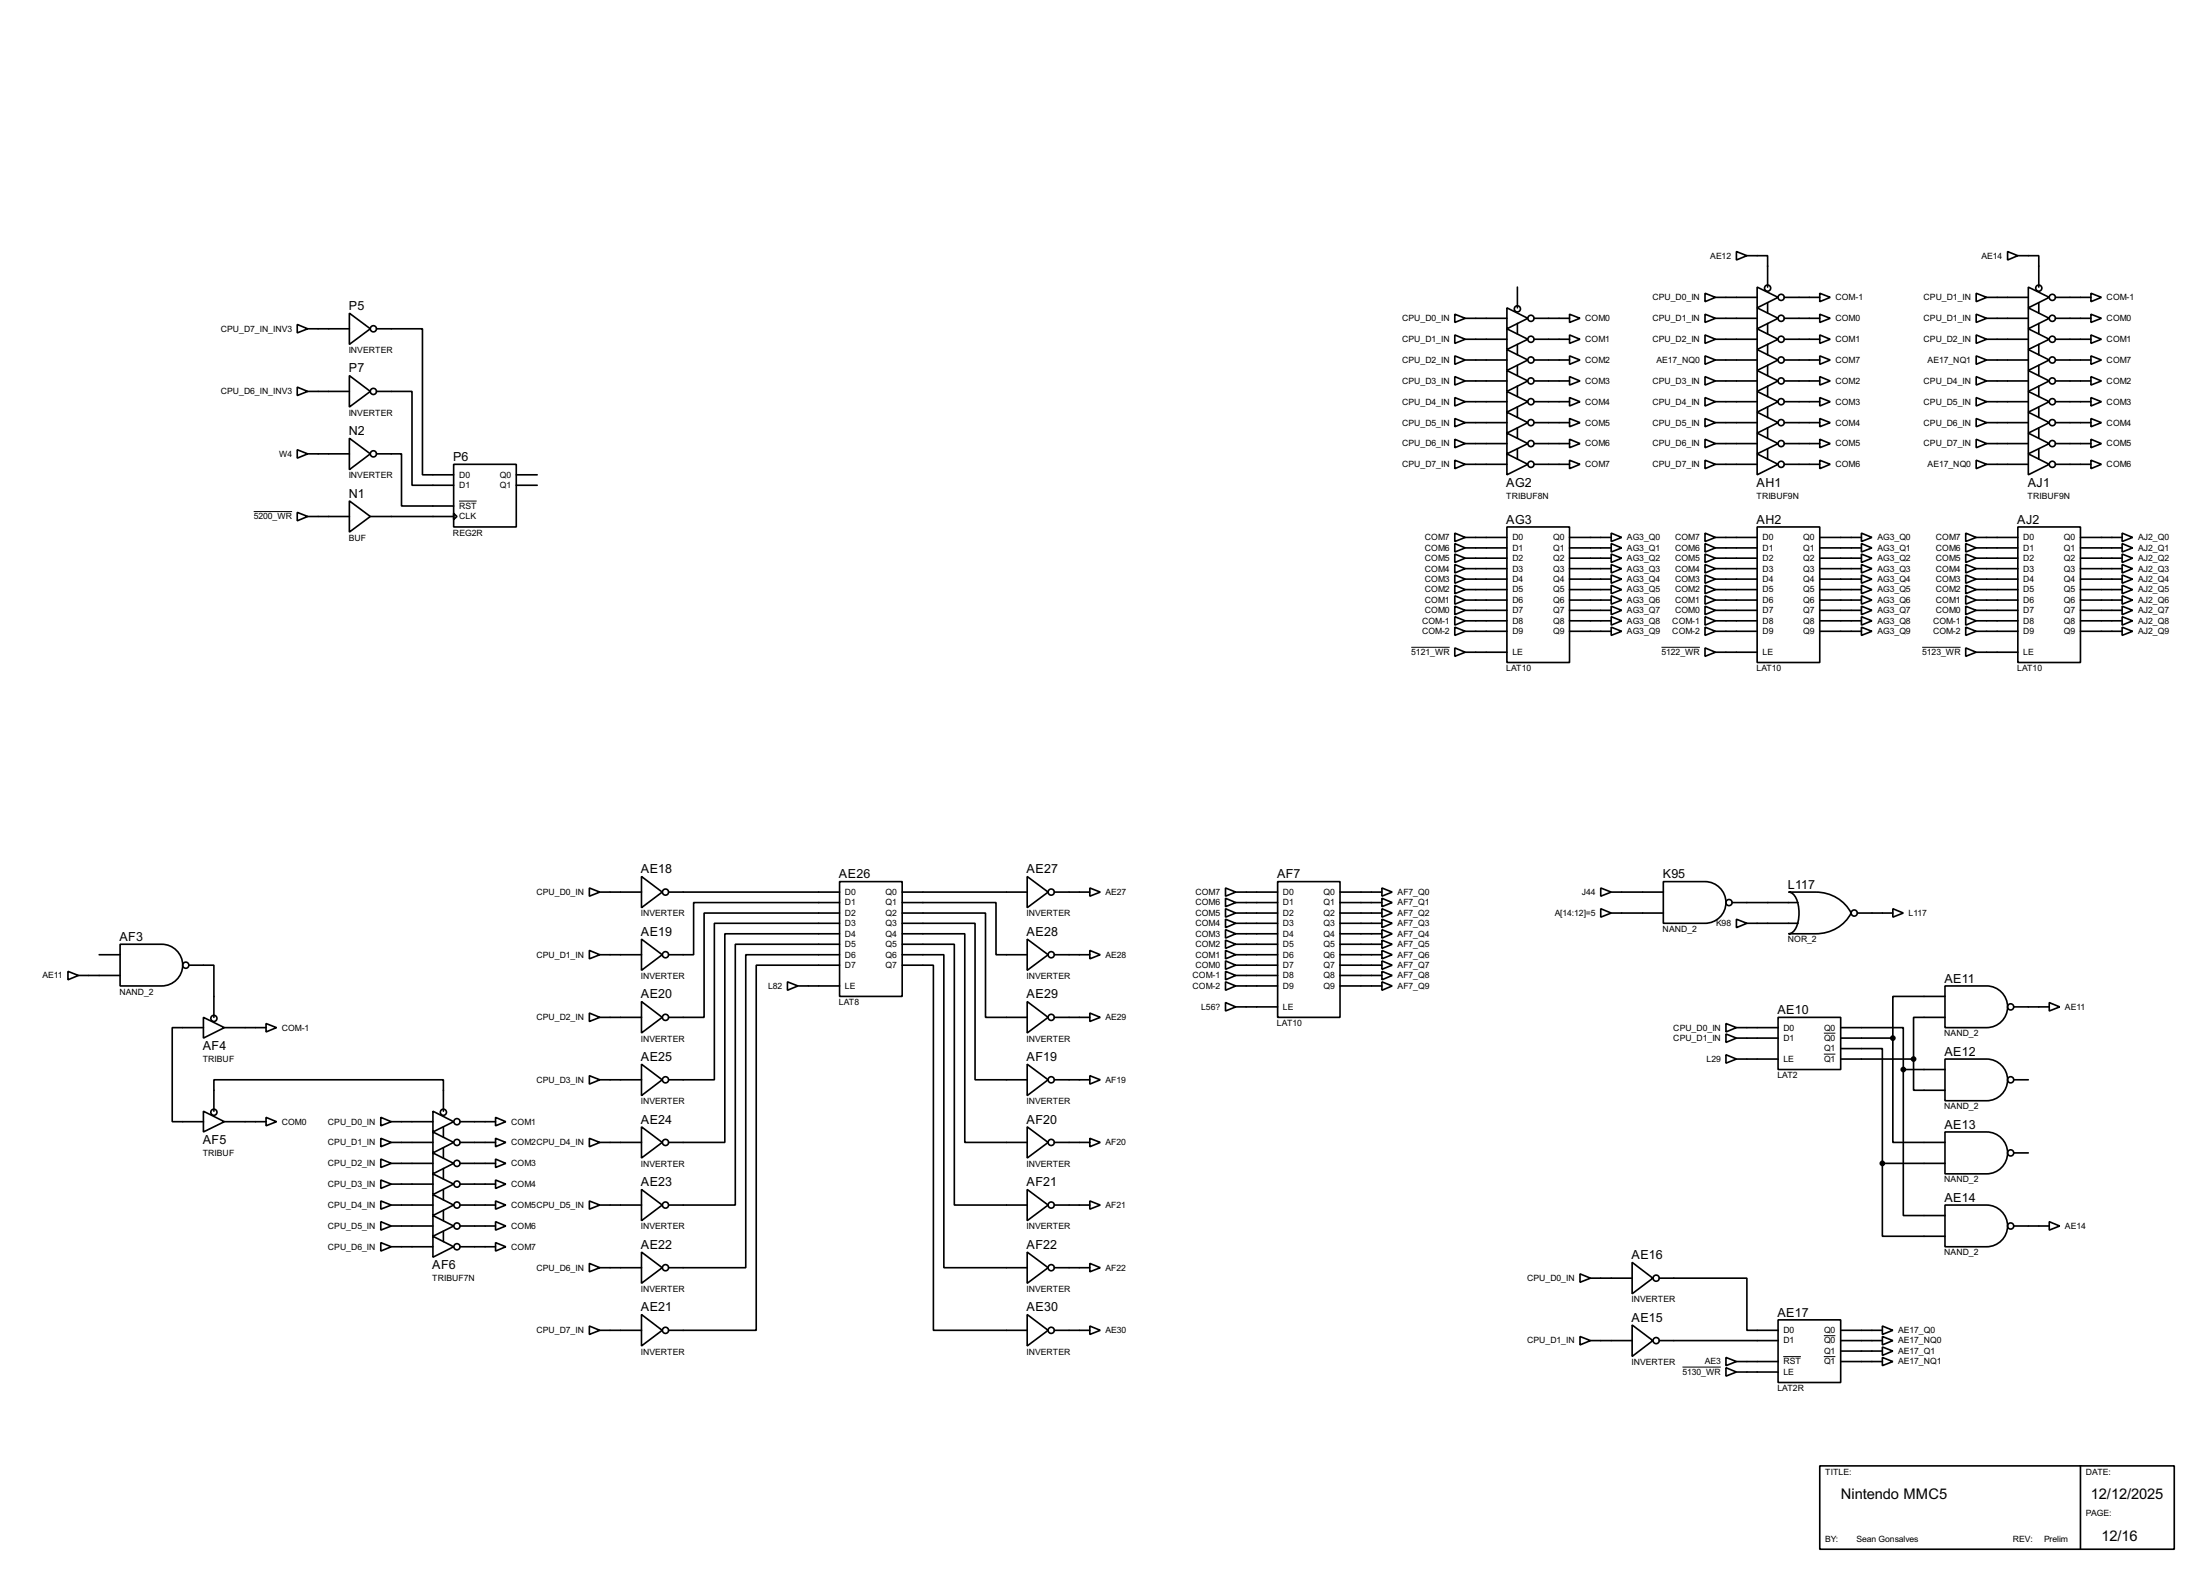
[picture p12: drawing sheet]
<svg xmlns="http://www.w3.org/2000/svg" width="536mm" height="383mm" viewBox="0 0 536 383" stroke-linecap="round" stroke-linejoin="round" font-family="sans-serif">
<g fill="none" stroke="#000" stroke-width=".4">
<path d="M72.4 79l2.6 1.1-2.6 1zM85.1 76.3l5.1 3.8-5.1 3.8zM354.4 76.5l2.5 1-2.5 1zM356.9 77.5h10.2M367.1 75l5.1 2.5-5.1 2.6zM369.6 69.9v5.1M369.6 78.8v2.5M373.7 77.5h8.6M382.3 76.5l2.6 1-2.6 1zM415.3 71.4l2.6 1-2.6 1.1zM415.3 76.5l2.6 1-2.6 1zM417.9 77.5h10.1"/>
<path d="M417.9 72.4h10.1M423 61.3l2.5 1-2.5 1zM425.5 62.3h5.1v7.6M428 69.9l5.1 2.5-5.1 2.6zM428 75l5.1 2.5-5.1 2.6zM430.6 73.7v2.6M430.6 78.8v2.5M434.6 77.5h8.7M434.6 72.4h8.7M443.3 71.4l2.5 1-2.5 1.1zM443.3 76.5l2.5 1-2.5 1zM481.4 71.4l2.5 1-2.5 1.1z"/>
<path d="M481.4 76.5l2.5 1-2.5 1zM483.9 77.5h10.2M483.9 72.4h10.2M489 61.3l2.5 1-2.5 1zM491.5 62.3h5.1v7.6M494.1 69.9l5.1 2.5-5.1 2.6zM494.1 75l5.1 2.5-5.1 2.6zM496.6 73.7v2.6M496.6 78.8v2.5M500.7 77.5h8.6M500.7 72.4h8.6M509.3 71.4l2.6 1-2.6 1.1z"/>
<path d="M509.3 76.5l2.6 1-2.6 1zM72.4 94.3l2.6 1-2.6 1zM75 80.1h10.1M75 95.3h10.1M85.1 91.5l5.1 3.8-5.1 3.8zM91.7 80.1h11.2v35.5h7.6M91.7 95.3h8.7v22.9h10.1M354.4 81.6l2.5 1-2.5 1zM354.4 86.7l2.5 1-2.5 1zM354.4 91.7l2.5 1.1-2.5 1zM354.4 96.8l2.5 1-2.5 1.1zM356.9 82.6h10.2"/>
<path d="M356.9 87.7h10.2M356.9 92.8h10.2M356.9 97.8h10.2M367.1 80.1l5.1 2.5-5.1 2.5zM367.1 85.1l5.1 2.6-5.1 2.5zM367.1 90.2l5.1 2.6-5.1 2.5zM367.1 95.3l5.1 2.5-5.1 2.6zM369.6 83.9v2.5M369.6 89v2.5M369.6 94v2.6M369.6 99.1v2.6M373.7 82.6h8.6"/>
<path d="M373.7 87.7h8.6M373.7 92.8h8.6M373.7 97.8h8.6M382.3 81.6l2.6 1-2.6 1zM382.3 86.7l2.6 1-2.6 1zM382.3 91.7l2.6 1.1-2.6 1zM382.3 96.8l2.6 1-2.6 1.1zM415.3 81.6l2.6 1-2.6 1zM415.3 91.7l2.6 1.1-2.6 1zM415.3 96.8l2.6 1-2.6 1.1zM415.3 86.7l2.6 1-2.6 1zM417.9 82.6h10.1"/>
<path d="M417.9 87.7h10.1M417.9 92.8h10.1M417.9 97.8h10.1M428 80.1l5.1 2.5-5.1 2.5zM428 85.1l5.1 2.6-5.1 2.5zM428 90.2l5.1 2.6-5.1 2.5zM428 95.3l5.1 2.5-5.1 2.6zM430.6 83.9v2.5M430.6 89v2.5M430.6 94v2.6M430.6 99.1v2.6M434.6 82.6h8.7"/>
<path d="M434.6 87.7h8.7M434.6 92.8h8.7M434.6 97.8h8.7M443.3 81.6l2.5 1-2.5 1zM443.3 86.7l2.5 1-2.5 1zM443.3 91.7l2.5 1.1-2.5 1zM443.3 96.8l2.5 1-2.5 1.1zM481.4 81.6l2.5 1-2.5 1zM481.4 86.7l2.5 1-2.5 1zM481.4 91.7l2.5 1.1-2.5 1zM481.4 96.8l2.5 1-2.5 1.1zM483.9 82.6h10.2"/>
<path d="M483.9 87.7h10.2M483.9 92.8h10.2M483.9 97.8h10.2M494.1 80.1l5.1 2.5-5.1 2.5zM494.1 85.1l5.1 2.6-5.1 2.5zM494.1 90.2l5.1 2.6-5.1 2.5zM494.1 95.3l5.1 2.5-5.1 2.6zM496.6 83.9v2.5M496.6 89v2.5M496.6 94v2.6M496.6 99.1v2.6M500.7 82.6h8.6"/>
<path d="M500.7 87.7h8.6M500.7 92.8h8.6M500.7 97.8h8.6M509.3 81.6l2.6 1-2.6 1zM509.3 86.7l2.6 1-2.6 1zM509.3 91.7l2.6 1.1-2.6 1zM509.3 96.8l2.6 1-2.6 1.1zM72.4 109.5l2.6 1-2.6 1.1zM75 110.5h10.1M85.1 106.7l5.1 3.8-5.1 3.9zM91.7 110.5h6.1v12.7h12.7M110.5 113.1h15.3v15.2h-15.3z"/>
<path d="M125.8 115.6h5.1M125.8 118.2h5.1M354.4 101.9l2.5 1-2.5 1zM354.4 107l2.5 1-2.5 1zM354.4 112.1l2.5 1-2.5 1zM356.9 102.9h10.2M356.9 108h10.2M356.9 113.1h10.2M367.1 100.4l5.1 2.5-5.1 2.6zM367.1 105.5l5.1 2.5-5.1 2.5zM367.1 110.5l5.1 2.6-5.1 2.5zM369.6 104.2v2.5"/>
<path d="M369.6 109.3v2.5M373.7 102.9h8.6M373.7 108h8.6M373.7 113.1h8.6M382.3 101.9l2.6 1-2.6 1zM382.3 107l2.6 1-2.6 1zM382.3 112.1l2.6 1-2.6 1zM415.3 101.9l2.6 1-2.6 1zM415.3 107l2.6 1-2.6 1zM415.3 112.1l2.6 1-2.6 1zM417.9 102.9h10.1M417.9 108h10.1"/>
<path d="M417.9 113.1h10.1M428 100.4l5.1 2.5-5.1 2.6zM428 105.5l5.1 2.5-5.1 2.5zM428 110.5l5.1 2.6-5.1 2.5zM430.6 104.2v2.5M430.6 109.3v2.5M434.6 102.9h8.7M434.6 108h8.7M434.6 113.1h8.7M443.3 101.9l2.5 1-2.5 1zM443.3 107l2.5 1-2.5 1zM443.3 112.1l2.5 1-2.5 1z"/>
<path d="M481.4 101.9l2.5 1-2.5 1zM481.4 107l2.5 1-2.5 1zM481.4 112.1l2.5 1-2.5 1zM483.9 102.9h10.2M483.9 108h10.2M483.9 113.1h10.2M494.1 100.4l5.1 2.5-5.1 2.6zM494.1 105.5l5.1 2.5-5.1 2.5zM494.1 110.5l5.1 2.6-5.1 2.5zM496.6 104.2v2.5M496.6 109.3v2.5M500.7 102.9h8.6"/>
<path d="M500.7 108h8.6M500.7 113.1h8.6M509.3 101.9l2.6 1-2.6 1zM509.3 107l2.6 1-2.6 1zM509.3 112.1l2.6 1-2.6 1zM72.4 124.8l2.6 1-2.6 1zM75 125.8h10.1M85.1 122l5.1 3.8-5.1 3.8zM90.2 125.8h20.3M110.5 125l.8 .8-.8 .7zM354.4 129.8l2.5 1.1-2.5 1zM354.4 132.4l2.5 1-2.5 1z"/>
<path d="M354.4 134.9l2.5 1-2.5 1.1zM354.4 137.5l2.5 1-2.5 1zM356.9 130.9h10.2M356.9 133.4h10.2M356.9 135.9h10.2M356.9 138.5h10.2M367.1 128.3h15.2v33h-15.2zM382.3 130.9h10.2M382.3 133.4h10.2M382.3 135.9h10.2M382.3 138.5h10.2M392.5 129.8l2.5 1.1-2.5 1z"/>
<path d="M392.5 132.4l2.5 1-2.5 1zM392.5 134.9l2.5 1-2.5 1.1zM392.5 137.5l2.5 1-2.5 1zM415.3 129.8l2.6 1.1-2.6 1zM415.3 132.4l2.6 1-2.6 1zM415.3 134.9l2.6 1-2.6 1.1zM415.3 137.5l2.6 1-2.6 1zM417.9 130.9h10.1M417.9 133.4h10.1M417.9 135.9h10.1M417.9 138.5h10.1M428 128.3h15.3v33h-15.3z"/>
<path d="M443.3 130.9h10.1M443.3 133.4h10.1M443.3 135.9h10.1M443.3 138.5h10.1M453.4 129.8l2.6 1.1-2.6 1zM453.4 132.4l2.6 1-2.6 1zM453.4 134.9l2.6 1-2.6 1.1zM453.4 137.5l2.6 1-2.6 1zM478.8 129.8l2.6 1.1-2.6 1zM478.8 132.4l2.6 1-2.6 1zM478.8 134.9l2.6 1-2.6 1.1zM478.8 137.5l2.6 1-2.6 1z"/>
<path d="M481.4 130.9h10.1M481.4 133.4h10.1M481.4 135.9h10.1M481.4 138.5h10.1M491.5 128.3h15.3v33h-15.3zM506.8 130.9h10.1M506.8 133.4h10.1M506.8 135.9h10.1M506.8 138.5h10.1M516.9 129.8l2.6 1.1-2.6 1zM516.9 132.4l2.6 1-2.6 1zM516.9 134.9l2.6 1-2.6 1.1z"/>
<path d="M516.9 137.5l2.6 1-2.6 1zM354.4 157.8l2.5 1-2.5 1zM354.4 140l2.5 1-2.5 1zM354.4 142.5l2.5 1.1-2.5 1zM354.4 145.1l2.5 1-2.5 1zM354.4 147.6l2.5 1-2.5 1.1zM354.4 150.2l2.5 1-2.5 1zM354.4 152.7l2.5 1-2.5 1zM356.9 141h10.2M356.9 143.6h10.2M356.9 146.1h10.2M356.9 148.6h10.2"/>
<path d="M356.9 158.8h10.2M356.9 151.2h10.2M356.9 153.7h10.2M382.3 141h10.2M382.3 143.6h10.2M382.3 146.1h10.2M382.3 148.6h10.2M382.3 151.2h10.2M382.3 153.7h10.2M392.5 140l2.5 1-2.5 1zM392.5 142.5l2.5 1.1-2.5 1zM392.5 145.1l2.5 1-2.5 1z"/>
<path d="M392.5 147.6l2.5 1-2.5 1.1zM392.5 150.2l2.5 1-2.5 1zM392.5 152.7l2.5 1-2.5 1zM415.3 157.8l2.6 1-2.6 1zM415.3 140l2.6 1-2.6 1zM415.3 142.5l2.6 1.1-2.6 1zM415.3 145.1l2.6 1-2.6 1zM415.3 147.6l2.6 1-2.6 1.1zM415.3 150.2l2.6 1-2.6 1zM415.3 152.7l2.6 1-2.6 1zM417.9 141h10.1M417.9 143.6h10.1"/>
<path d="M417.9 146.1h10.1M417.9 148.6h10.1M417.9 158.8h10.1M417.9 151.2h10.1M417.9 153.7h10.1M443.3 141h10.1M443.3 143.6h10.1M443.3 146.1h10.1M443.3 148.6h10.1M443.3 151.2h10.1M443.3 153.7h10.1M453.4 140l2.6 1-2.6 1z"/>
<path d="M453.4 142.5l2.6 1.1-2.6 1zM453.4 145.1l2.6 1-2.6 1zM453.4 147.6l2.6 1-2.6 1.1zM453.4 150.2l2.6 1-2.6 1zM453.4 152.7l2.6 1-2.6 1zM478.8 157.8l2.6 1-2.6 1zM478.8 140l2.6 1-2.6 1zM478.8 142.5l2.6 1.1-2.6 1zM478.8 145.1l2.6 1-2.6 1zM478.8 147.6l2.6 1-2.6 1.1zM478.8 150.2l2.6 1-2.6 1zM478.8 152.7l2.6 1-2.6 1z"/>
<path d="M481.4 141h10.1M481.4 143.6h10.1M481.4 146.1h10.1M481.4 148.6h10.1M481.4 158.8h10.1M481.4 151.2h10.1M481.4 153.7h10.1M506.8 141h10.1M506.8 143.6h10.1M506.8 146.1h10.1M506.8 148.6h10.1M506.8 151.2h10.1"/>
<path d="M506.8 153.7h10.1M516.9 140l2.6 1-2.6 1zM516.9 142.5l2.6 1.1-2.6 1zM516.9 145.1l2.6 1-2.6 1zM516.9 147.6l2.6 1-2.6 1.1zM516.9 150.2l2.6 1-2.6 1zM516.9 152.7l2.6 1-2.6 1zM143.6 216.2l2.5 1-2.5 1zM146.1 217.2h10.2M156.3 213.4l5 3.8-5 3.8zM162.9 217.2h41.6M204.5 214.7h15.3v27.9h-15.3z"/>
<path d="M204.5 219.8h-35.5v12.7h-6.1M219.8 219.8h22.8v12.7h7.6M219.8 217.2h30.4M250.2 213.4l5.1 3.8-5.1 3.8zM256.8 217.2h8.7M265.5 216.2l2.5 1-2.5 1zM298.5 216.2l2.5 1-2.5 1zM298.5 218.7l2.5 1.1-2.5 1zM301 219.8h10.2M301 217.2h10.2M311.2 214.7h15.2v33h-15.2zM326.4 219.8h10.2"/>
<path d="M326.4 217.2h10.2M336.6 216.2l2.5 1-2.5 1zM336.6 218.7l2.5 1.1-2.5 1zM389.9 216.2l2.6 1-2.6 1zM392.5 217.2h12.7M405.2 214.7h10.1a5.1 5.1 0 0 1 5.1 5 5.1 5.1 0 0 1-5.1 5.1h-10.1zM421.9 219.8h16.1M435.7 217.2h6.6a9.6 9.6 0 0 1 8.6 5.1 9.6 9.6 0 0 1-8.6 5.1h-6.6a3.2 3.2 0 0 0 2.3-3.2 7.7 7.7 0 0 0-1.3-6.6zM16.6 236.5l2.5 1-2.5 1.1zM19.1 237.5h10.2M24.2 232.5h5.1M29.3 229.9h10.1a5.1 5.1 0 0 1 5.1 5.1 5.1 5.1 0 0 1-5.1 5.1h-10.1z"/>
<path d="M46 235h6.1v12.7M143.6 231.4l2.5 1.1-2.5 1zM146.1 232.5h10.2M156.3 228.7l5 3.8-5 3.8zM191.8 239.1l2.6 1-2.6 1zM204.5 222.3h-33v25.4h-8.6M204.5 224.8h-30.5v38.1h-11.1M204.5 227.4h-27.9v50.8h-13.7M204.5 229.9h-25.4v63.5h-16.2M204.5 232.5h-22.8v76.2h-18.8M204.5 235h-20.3v88.9h-21.3M219.8 222.3h20.3v25.4h10.1"/>
<path d="M219.8 235h7.6v88.9h22.8M219.8 224.8h17.7v38.1h12.7M219.8 227.4h15.2v50.8h15.2M219.8 229.9h12.7v63.5h17.7M219.8 232.5h10.1v76.2h20.3M250.2 228.7l5.1 3.8-5.1 3.8zM256.8 232.5h8.7M265.5 231.4l2.5 1.1-2.5 1zM298.5 221.3l2.5 1-2.5 1zM298.5 223.8l2.5 1-2.5 1.1zM298.5 226.4l2.5 1-2.5 1zM298.5 228.9l2.5 1-2.5 1z"/>
<path d="M298.5 231.4l2.5 1.1-2.5 1zM298.5 234l2.5 1-2.5 1zM298.5 236.5l2.5 1-2.5 1.1zM298.5 239.1l2.5 1-2.5 1zM301 222.3h10.2M301 224.8h10.2M301 232.5h10.2M301 227.4h10.2M301 229.9h10.2M301 235h10.2M301 237.5h10.2M326.4 222.3h10.2"/>
<path d="M326.4 224.8h10.2M326.4 232.5h10.2M326.4 227.4h10.2M326.4 229.9h10.2M326.4 235h10.2M326.4 237.5h10.2M336.6 221.3l2.5 1-2.5 1zM336.6 223.8l2.5 1-2.5 1.1zM336.6 226.4l2.5 1-2.5 1zM336.6 228.9l2.5 1-2.5 1zM336.6 231.4l2.5 1.1-2.5 1zM336.6 234l2.5 1-2.5 1z"/>
<path d="M336.6 236.5l2.5 1-2.5 1.1zM336.6 239.1l2.5 1-2.5 1zM389.9 221.3l2.6 1-2.6 1zM392.5 222.3h12.7M423 223.8l2.5 1-2.5 1.1zM425.5 224.8h12.5M452.4 222.3h8.7M461.1 221.3l2.5 1-2.5 1zM49.6 247.7l5.1 2.5-5.1 2.6zM49.6 250.2h-7.6v22.9h7.6M54.7 250.2h10.1M64.8 249.2l2.6 1-2.6 1.1z"/>
<path d="M143.6 246.7l2.5 1-2.5 1zM146.1 247.7h10.2M156.3 243.9l5 3.8-5 3.8zM156.3 259.1l5 3.8-5 3.9zM194.4 240.1h10.1M250.2 243.9l5.1 3.8-5.1 3.8zM250.2 259.1l5.1 3.8-5.1 3.9zM256.8 247.7h8.7M265.5 246.7l2.5 1-2.5 1zM298.5 244.1l2.5 1.1-2.5 1zM301 240.1h10.2M301 245.2h10.2"/>
<path d="M326.4 240.1h10.2M420.4 249.2l2.6 1-2.6 1.1zM420.4 251.8l2.6 1-2.6 1zM420.4 256.8l2.6 1.1-2.6 1zM423 250.2h10.1M423 252.8h10.1M423 257.9h10.1M433.1 247.7h15.3v12.7h-15.3zM448.4 250.2h15.2v10.2M448.4 255.3h10.1v28M448.4 252.8h12.7M448.4 257.9h17.7"/>
<path d="M461.1 252.8v25.4h12.7M466.1 257.9v7.6h7.7M473.8 240.1h10.1a5.1 5.1 0 0 1 5.1 5 5.1 5.1 0 0 1-5.1 5.1h-10.1zM473.8 257.9h10.1a5.1 5.1 0 0 1 5.1 5 5.1 5.1 0 0 1-5.1 5.1h-10.1zM473.8 247.7h-7.7v10.2M473.8 242.6h-12.7v10.2M490.5 245.2h8.7M499.2 244.1l2.5 1.1-2.5 1zM49.6 270.6l5.1 2.5-5.1 2.5zM52.1 270.6v-7.7h55.9v7.7M54.7 273.1h10.1M64.8 272.1l2.6 1-2.6 1z"/>
<path d="M92.8 272.1l2.5 1-2.5 1zM92.8 277.2l2.5 1-2.5 1zM95.3 273.1h10.2M95.3 278.2h10.2M105.5 270.6l5 2.5-5 2.5zM105.5 275.6l5 2.6-5 2.5zM108 274.4v2.5M108 279.5v2.5M112.1 273.1h8.6M112.1 278.2h8.6M120.7 272.1l2.5 1-2.5 1zM120.7 277.2l2.5 1-2.5 1z"/>
<path d="M143.6 261.9l2.5 1-2.5 1.1zM143.6 277.2l2.5 1-2.5 1zM146.1 278.2h10.2M146.1 262.9h10.2M156.3 274.4l5 3.8-5 3.8zM250.2 274.4l5.1 3.8-5.1 3.8zM256.8 278.2h8.7M256.8 262.9h8.7M265.5 261.9l2.5 1-2.5 1.1zM265.5 277.2l2.5 1-2.5 1zM463.6 260.4v35.6h10.2M463.6 260.4h10.2"/>
<path d="M473.8 275.6h10.1a5.1 5.1 0 0 1 5.1 5.1 5.1 5.1 0 0 1-5.1 5.1h-10.1zM490.5 262.9h3.6M92.8 282.2l2.5 1.1-2.5 1zM92.8 287.3l2.5 1-2.5 1.1zM92.8 292.4l2.5 1-2.5 1zM92.8 297.5l2.5 1-2.5 1zM95.3 283.3h10.2M95.3 288.3h10.2M95.3 293.4h10.2M95.3 298.5h10.2M105.5 280.7l5 2.6-5 2.5zM105.5 285.8l5 2.5-5 2.6z"/>
<path d="M105.5 290.9l5 2.5-5 2.6zM105.5 296l5 2.5-5 2.5zM108 284.5v2.6M108 289.6v2.6M108 294.7v2.5M108 299.8v2.5M112.1 283.3h8.6M112.1 288.3h8.6M112.1 293.4h8.6M112.1 298.5h8.6M120.7 282.2l2.5 1.1-2.5 1zM120.7 287.3l2.5 1-2.5 1.1z"/>
<path d="M120.7 292.4l2.5 1-2.5 1zM120.7 297.5l2.5 1-2.5 1zM143.6 292.4l2.5 1-2.5 1zM146.1 293.4h10.2M156.3 289.6l5 3.8-5 3.8zM250.2 289.6l5.1 3.8-5.1 3.8zM256.8 293.4h8.7M265.5 292.4l2.5 1-2.5 1zM458.5 283.3v17.7h15.3M458.5 283.3h15.3M473.8 293.4h10.1a5.1 5.1 0 0 1 5.1 5.1 5.1 5.1 0 0 1-5.1 5.1h-10.1zM490.5 298.5h8.7"/>
<path d="M490.5 280.7h3.6M499.2 297.5l2.5 1-2.5 1zM92.8 302.6l2.5 1-2.5 1zM95.3 303.6h10.2M105.5 301l5 2.6-5 2.5zM112.1 303.6h8.6M120.7 302.6l2.5 1-2.5 1zM143.6 307.6l2.5 1.1-2.5 1zM146.1 308.7h10.2M156.3 304.9l5 3.8-5 3.8zM250.2 304.9l5.1 3.8-5.1 3.8zM256.8 308.7h8.7"/>
<path d="M265.5 307.6l2.5 1.1-2.5 1zM384.9 310.2l2.5 1-2.5 1zM387.4 311.2h10.2M397.6 307.4l5 3.8-5 3.8zM404.2 311.2h21.3v12.7h7.6M143.6 322.9l2.5 1-2.5 1zM146.1 323.9h10.2M156.3 320.1l5 3.8-5 3.8zM250.2 320.1l5.1 3.8-5.1 3.8zM256.8 323.9h8.7M265.5 322.9l2.5 1-2.5 1zM384.9 325.4l2.5 1-2.5 1.1z"/>
<path d="M387.4 326.4h10.2M397.6 322.6l5 3.8-5 3.9zM404.2 326.4h28.9M420.4 333l2.6 1.1-2.6 1zM420.4 330.5l2.6 1-2.6 1zM423 331.5h10.1M423 334.1h10.1M433.1 321.4h15.3v15.2h-15.3zM448.4 326.4h10.1M448.4 323.9h10.1M448.4 329h10.1M448.4 331.5h10.1"/>
<path d="M458.5 322.9l2.6 1-2.6 1zM458.5 325.4l2.6 1-2.6 1.1zM458.5 328l2.6 1-2.6 1zM458.5 330.5l2.6 1-2.6 1zM443.3 356.9h86.3v20.3h-86.3zM506.8 356.9v20.3"/>
<circle cx="369.6" cy="75.2" r=".75"/>
<circle cx="372.9" cy="77.5" r=".75"/>
<circle cx="430.5" cy="70.2" r=".75"/>
<circle cx="433.8" cy="72.4" r=".75"/>
<circle cx="433.8" cy="77.5" r=".75"/>
<circle cx="496.6" cy="70.2" r=".75"/>
<circle cx="499.9" cy="72.4" r=".75"/>
<circle cx="499.9" cy="77.5" r=".75"/>
<circle cx="90.9" cy="95.3" r=".75"/>
<circle cx="90.9" cy="80.1" r=".75"/>
<circle cx="372.9" cy="92.8" r=".75"/>
<circle cx="372.9" cy="82.6" r=".75"/>
<circle cx="372.9" cy="97.8" r=".75"/>
<circle cx="372.9" cy="87.7" r=".75"/>
<circle cx="433.8" cy="82.6" r=".75"/>
<circle cx="433.8" cy="87.7" r=".75"/>
<circle cx="433.8" cy="97.8" r=".75"/>
<circle cx="433.8" cy="92.8" r=".75"/>
<circle cx="499.9" cy="97.8" r=".75"/>
<circle cx="499.9" cy="82.6" r=".75"/>
<circle cx="499.9" cy="92.8" r=".75"/>
<circle cx="499.9" cy="87.7" r=".75"/>
<circle cx="90.9" cy="110.5" r=".75"/>
<circle cx="372.9" cy="102.9" r=".75"/>
<circle cx="372.9" cy="108" r=".75"/>
<circle cx="372.9" cy="113.1" r=".75"/>
<circle cx="433.8" cy="108" r=".75"/>
<circle cx="433.8" cy="102.9" r=".75"/>
<circle cx="433.8" cy="113.1" r=".75"/>
<circle cx="499.9" cy="102.9" r=".75"/>
<circle cx="499.9" cy="113.1" r=".75"/>
<circle cx="499.9" cy="108" r=".75"/>
<circle cx="162.1" cy="217.2" r=".75"/>
<circle cx="256" cy="217.2" r=".75"/>
<circle cx="421.1" cy="219.8" r=".75"/>
<circle cx="45.2" cy="235" r=".75"/>
<circle cx="162.1" cy="232.5" r=".75"/>
<circle cx="256" cy="232.5" r=".75"/>
<circle cx="451.6" cy="222.3" r=".75"/>
<circle cx="52.1" cy="248" r=".75"/>
<circle cx="162.1" cy="247.7" r=".75"/>
<circle cx="256" cy="247.7" r=".75"/>
<circle cx="489.7" cy="245.2" r=".75"/>
<circle cx="52.1" cy="270.8" r=".75"/>
<circle cx="108" cy="270.8" r=".75"/>
<circle cx="111.3" cy="278.2" r=".75"/>
<circle cx="111.3" cy="273.1" r=".75"/>
<circle cx="162.1" cy="278.2" r=".75"/>
<circle cx="162.1" cy="262.9" r=".75"/>
<circle cx="256" cy="278.2" r=".75"/>
<circle cx="256" cy="262.9" r=".75"/>
<circle cx="489.7" cy="262.9" r=".75"/>
<circle cx="111.3" cy="293.4" r=".75"/>
<circle cx="111.3" cy="283.3" r=".75"/>
<circle cx="111.3" cy="288.3" r=".75"/>
<circle cx="111.3" cy="298.5" r=".75"/>
<circle cx="162.1" cy="293.4" r=".75"/>
<circle cx="256" cy="293.4" r=".75"/>
<circle cx="489.7" cy="298.5" r=".75"/>
<circle cx="489.7" cy="280.7" r=".75"/>
<circle cx="111.3" cy="303.6" r=".75"/>
<circle cx="162.1" cy="308.7" r=".75"/>
<circle cx="256" cy="308.7" r=".75"/>
<circle cx="403.4" cy="311.2" r=".75"/>
<circle cx="162.1" cy="323.9" r=".75"/>
<circle cx="256" cy="323.9" r=".75"/>
<circle cx="403.4" cy="326.4" r=".75"/>
</g>
<path d="M61.8 124.6h9.4M111.8 122h4.3M343.8 157.6h9.3M404.7 157.6h9.4M468.2 157.6h9.4M444.3 251.6h2.8M444.3 256.7h2.8M409.8 332.9h9.4M434.4 330.3h4.3M444.3 330.3h2.8M444.3 325.2h2.8" fill="none" stroke="#000" stroke-width=".24"/>
<g fill="#000" stroke="#000" stroke-width=".4">
<circle cx="461" cy="252.8" r=".5"/>
<circle cx="466.1" cy="257.9" r=".5"/>
<circle cx="463.6" cy="260.4" r=".5"/>
<circle cx="458.5" cy="283.3" r=".5"/>
</g>
<g font-size="4">
<text x="448.4" y="365.1">Nintendo MMC5</text>
<text x="509.3" y="365.1">12/12/2025</text>
<text x="511.9" y="375.2">12/16</text>
</g>
<g font-size="3.4">
<text x="85" y="75.5">P5</text>
<text x="85" y="90.7">P7</text>
<text x="85" y="105.9">N2</text>
<text x="110.4" y="112.2">P6</text>
<text x="366.9" y="118.5">AG2</text>
<text x="427.9" y="118.5">AH1</text>
<text x="493.9" y="118.5">AJ1</text>
<text x="85" y="121.2">N1</text>
<text x="366.9" y="127.5">AG3</text>
<text x="427.9" y="127.5">AH2</text>
<text x="491.4" y="127.5">AJ2</text>
<text x="156.1" y="212.6">AE18</text>
<text x="204.4" y="213.9">AE26</text>
<text x="250.1" y="212.6">AE27</text>
<text x="311.1" y="213.9">AF7</text>
<text x="405" y="213.9">K95</text>
<text x="435.5" y="216.4">L117</text>
<text x="156.1" y="227.9">AE19</text>
<text x="250.1" y="227.9">AE28</text>
<text x="29.1" y="229.1">AF3</text>
<text x="473.6" y="239.3">AE11</text>
<text x="156.1" y="243.1">AE20</text>
<text x="250.1" y="243.1">AE29</text>
<text x="433" y="246.9">AE10</text>
<text x="49.4" y="255.7">AF4</text>
<text x="473.6" y="257.1">AE12</text>
<text x="156.1" y="258.3">AE25</text>
<text x="250.1" y="258.3">AF19</text>
<text x="156.1" y="273.6">AE24</text>
<text x="250.1" y="273.6">AF20</text>
<text x="473.6" y="274.8">AE13</text>
<text x="49.4" y="278.6">AF5</text>
<text x="156.1" y="288.8">AE23</text>
<text x="250.1" y="288.8">AF21</text>
<text x="473.6" y="292.6">AE14</text>
<text x="156.1" y="304.1">AE22</text>
<text x="250.1" y="304.1">AF22</text>
<text x="105.3" y="309.1">AF6</text>
<text x="397.4" y="306.6">AE16</text>
<text x="156.1" y="319.3">AE21</text>
<text x="250.1" y="319.3">AE30</text>
<text x="397.4" y="321.8">AE15</text>
<text x="433" y="320.6">AE17</text>
</g>
<g font-size="2.4">
<text x="416.6" y="62.9">AE12</text>
<text x="482.6" y="62.9">AE14</text>
<text x="402.5" y="73.1">CPU_D0_IN</text>
<text x="447.1" y="73.1">COM-1</text>
<text x="468.5" y="73.1">CPU_D1_IN</text>
<text x="513.1" y="73.1">COM-1</text>
<text x="53.8" y="80.8">CPU_D7_IN_INV3</text>
<text x="341.5" y="78.2">CPU_D0_IN</text>
<text x="341.5" y="83.3">CPU_D1_IN</text>
<text x="386.1" y="78.2">COM0</text>
<text x="386.1" y="83.3">COM1</text>
<text x="402.5" y="78.2">CPU_D1_IN</text>
<text x="402.5" y="83.3">CPU_D2_IN</text>
<text x="447.1" y="78.2">COM0</text>
<text x="447.1" y="83.3">COM1</text>
<text x="468.5" y="78.2">CPU_D1_IN</text>
<text x="468.5" y="83.3">CPU_D2_IN</text>
<text x="513.1" y="78.2">COM0</text>
<text x="513.1" y="83.3">COM1</text>
<text x="84.9" y="86">INVERTER</text>
<text x="341.5" y="88.4">CPU_D2_IN</text>
<text x="386.1" y="88.4">COM2</text>
<text x="403.5" y="88.4">AE17_NQ0</text>
<text x="447.1" y="88.4">COM7</text>
<text x="469.5" y="88.4">AE17_NQ1</text>
<text x="513.1" y="88.4">COM7</text>
<text x="53.8" y="96">CPU_D6_IN_INV3</text>
<text x="341.5" y="93.5">CPU_D3_IN</text>
<text x="386.1" y="93.5">COM3</text>
<text x="402.5" y="93.5">CPU_D3_IN</text>
<text x="447.1" y="93.5">COM2</text>
<text x="468.5" y="93.5">CPU_D4_IN</text>
<text x="513.1" y="93.5">COM2</text>
<text x="84.9" y="101.2">INVERTER</text>
<text x="341.5" y="98.5">CPU_D4_IN</text>
<text x="386.1" y="98.5">COM4</text>
<text x="402.5" y="98.5">CPU_D4_IN</text>
<text x="447.1" y="98.5">COM3</text>
<text x="468.5" y="98.5">CPU_D5_IN</text>
<text x="513.1" y="98.5">COM3</text>
<text x="341.5" y="103.6">CPU_D5_IN</text>
<text x="386.1" y="103.6">COM5</text>
<text x="402.5" y="103.6">CPU_D5_IN</text>
<text x="447.1" y="103.6">COM4</text>
<text x="468.5" y="103.6">CPU_D6_IN</text>
<text x="513.1" y="103.6">COM4</text>
<text x="68" y="111.2">W4</text>
<text x="341.5" y="108.7">CPU_D6_IN</text>
<text x="341.5" y="113.7">CPU_D7_IN</text>
<text x="386.1" y="108.7">COM6</text>
<text x="386.1" y="113.7">COM7</text>
<text x="402.5" y="108.7">CPU_D6_IN</text>
<text x="402.5" y="113.7">CPU_D7_IN</text>
<text x="447.1" y="108.7">COM5</text>
<text x="447.1" y="113.7">COM6</text>
<text x="468.5" y="108.7">CPU_D7_IN</text>
<text x="469.5" y="113.7">AE17_NQ0</text>
<text x="513.1" y="108.7">COM5</text>
<text x="513.1" y="113.7">COM6</text>
<text x="84.9" y="116.4">INVERTER</text>
<text x="111.8" y="116.3">D0</text>
<text x="111.8" y="118.9">D1</text>
<text x="121.7" y="116.3">Q0</text>
<text x="121.7" y="118.9">Q1</text>
<text x="111.8" y="123.9">RST</text>
<text x="366.9" y="121.5">TRIBUF8N</text>
<text x="427.8" y="121.5">TRIBUF9N</text>
<text x="493.9" y="121.5">TRIBUF9N</text>
<text x="61.8" y="126.4">5200_WR</text>
<text x="84.9" y="131.7">BUF</text>
<text x="110.3" y="130.4">REG2R</text>
<text x="111.8" y="126.4">CLK</text>
<text x="347.1" y="131.6">COM7</text>
<text x="368.4" y="131.6">D0</text>
<text x="378.3" y="131.6">Q0</text>
<text x="396.3" y="131.6">AG3_Q0</text>
<text x="408" y="131.6">COM7</text>
<text x="429.3" y="131.6">D0</text>
<text x="439.2" y="131.6">Q0</text>
<text x="457.3" y="131.6">AG3_Q0</text>
<text x="471.5" y="131.6">COM7</text>
<text x="492.8" y="131.6">D0</text>
<text x="502.7" y="131.6">Q0</text>
<text x="520.8" y="131.6">AJ2_Q0</text>
<text x="347.1" y="134.1">COM6</text>
<text x="347.1" y="136.6">COM5</text>
<text x="368.4" y="134.1">D1</text>
<text x="368.4" y="136.6">D2</text>
<text x="378.3" y="134.1">Q1</text>
<text x="378.3" y="136.6">Q2</text>
<text x="396.3" y="134.1">AG3_Q1</text>
<text x="396.3" y="136.6">AG3_Q2</text>
<text x="408" y="134.1">COM6</text>
<text x="408" y="136.6">COM5</text>
<text x="429.3" y="134.1">D1</text>
<text x="429.3" y="136.6">D2</text>
<text x="439.2" y="134.1">Q1</text>
<text x="439.2" y="136.6">Q2</text>
<text x="457.3" y="134.1">AG3_Q1</text>
<text x="457.3" y="136.6">AG3_Q2</text>
<text x="471.5" y="134.1">COM6</text>
<text x="471.5" y="136.6">COM5</text>
<text x="492.8" y="134.1">D1</text>
<text x="492.8" y="136.6">D2</text>
<text x="502.7" y="134.1">Q1</text>
<text x="502.7" y="136.6">Q2</text>
<text x="520.8" y="134.1">AJ2_Q1</text>
<text x="520.8" y="136.6">AJ2_Q2</text>
<text x="347.1" y="139.2">COM4</text>
<text x="347.1" y="141.7">COM3</text>
<text x="368.4" y="139.2">D3</text>
<text x="368.4" y="141.7">D4</text>
<text x="378.3" y="139.2">Q3</text>
<text x="378.3" y="141.7">Q4</text>
<text x="396.3" y="139.2">AG3_Q3</text>
<text x="396.3" y="141.7">AG3_Q4</text>
<text x="408" y="139.2">COM4</text>
<text x="408" y="141.7">COM3</text>
<text x="429.3" y="139.2">D3</text>
<text x="429.3" y="141.7">D4</text>
<text x="439.2" y="139.2">Q3</text>
<text x="439.2" y="141.7">Q4</text>
<text x="457.3" y="139.2">AG3_Q3</text>
<text x="457.3" y="141.7">AG3_Q4</text>
<text x="471.5" y="139.2">COM4</text>
<text x="471.5" y="141.7">COM3</text>
<text x="492.8" y="139.2">D3</text>
<text x="492.8" y="141.7">D4</text>
<text x="502.7" y="139.2">Q3</text>
<text x="502.7" y="141.7">Q4</text>
<text x="520.8" y="139.2">AJ2_Q3</text>
<text x="520.8" y="141.7">AJ2_Q4</text>
<text x="347.1" y="144.3">COM2</text>
<text x="347.1" y="146.8">COM1</text>
<text x="347.1" y="149.3">COM0</text>
<text x="368.4" y="144.3">D5</text>
<text x="368.4" y="146.8">D6</text>
<text x="368.4" y="149.3">D7</text>
<text x="378.3" y="144.3">Q5</text>
<text x="378.3" y="146.8">Q6</text>
<text x="378.3" y="149.3">Q7</text>
<text x="396.3" y="144.3">AG3_Q5</text>
<text x="396.3" y="146.8">AG3_Q6</text>
<text x="396.3" y="149.3">AG3_Q7</text>
<text x="408" y="144.3">COM2</text>
<text x="408" y="146.8">COM1</text>
<text x="408" y="149.3">COM0</text>
<text x="429.3" y="144.3">D5</text>
<text x="429.3" y="146.8">D6</text>
<text x="429.3" y="149.3">D7</text>
<text x="439.2" y="144.3">Q5</text>
<text x="439.2" y="146.8">Q6</text>
<text x="439.2" y="149.3">Q7</text>
<text x="457.3" y="144.3">AG3_Q5</text>
<text x="457.3" y="146.8">AG3_Q6</text>
<text x="457.3" y="149.3">AG3_Q7</text>
<text x="471.5" y="144.3">COM2</text>
<text x="471.5" y="146.8">COM1</text>
<text x="471.5" y="149.3">COM0</text>
<text x="492.8" y="144.3">D5</text>
<text x="492.8" y="146.8">D6</text>
<text x="492.8" y="149.3">D7</text>
<text x="502.7" y="144.3">Q5</text>
<text x="502.7" y="146.8">Q6</text>
<text x="502.7" y="149.3">Q7</text>
<text x="520.8" y="144.3">AJ2_Q5</text>
<text x="520.8" y="146.8">AJ2_Q6</text>
<text x="520.8" y="149.3">AJ2_Q7</text>
<text x="346.4" y="151.9">COM-1</text>
<text x="346.4" y="154.4">COM-2</text>
<text x="368.4" y="151.9">D8</text>
<text x="368.4" y="154.4">D9</text>
<text x="378.3" y="151.9">Q8</text>
<text x="378.3" y="154.4">Q9</text>
<text x="396.3" y="151.9">AG3_Q8</text>
<text x="396.3" y="154.4">AG3_Q9</text>
<text x="407.3" y="151.9">COM-1</text>
<text x="407.3" y="154.4">COM-2</text>
<text x="429.3" y="151.9">D8</text>
<text x="429.3" y="154.4">D9</text>
<text x="439.2" y="151.9">Q8</text>
<text x="439.2" y="154.4">Q9</text>
<text x="457.3" y="151.9">AG3_Q8</text>
<text x="457.3" y="154.4">AG3_Q9</text>
<text x="470.8" y="151.9">COM-1</text>
<text x="470.8" y="154.4">COM-2</text>
<text x="492.8" y="151.9">D8</text>
<text x="492.8" y="154.4">D9</text>
<text x="502.7" y="151.9">Q8</text>
<text x="502.7" y="154.4">Q9</text>
<text x="520.8" y="151.9">AJ2_Q8</text>
<text x="520.8" y="154.4">AJ2_Q9</text>
<text x="343.8" y="159.5">5121_WR</text>
<text x="368.4" y="159.5">LE</text>
<text x="404.7" y="159.5">5122_WR</text>
<text x="429.3" y="159.5">LE</text>
<text x="468.2" y="159.5">5123_WR</text>
<text x="492.8" y="159.5">LE</text>
<text x="366.9" y="163.4">LAT10</text>
<text x="427.8" y="163.4">LAT10</text>
<text x="491.3" y="163.4">LAT10</text>
<text x="130.7" y="217.9">CPU_D0_IN</text>
<text x="205.8" y="217.9">D0</text>
<text x="205.8" y="220.5">D1</text>
<text x="215.7" y="217.9">Q0</text>
<text x="215.7" y="220.5">Q1</text>
<text x="269.3" y="217.9">AE27</text>
<text x="291.2" y="217.9">COM7</text>
<text x="291.2" y="220.5">COM6</text>
<text x="312.5" y="217.9">D0</text>
<text x="312.5" y="220.5">D1</text>
<text x="322.4" y="217.9">Q0</text>
<text x="322.4" y="220.5">Q1</text>
<text x="340.4" y="217.9">AF7_Q0</text>
<text x="340.4" y="220.5">AF7_Q1</text>
<text x="385.3" y="217.9">J44</text>
<text x="156.1" y="223.1">INVERTER</text>
<text x="205.8" y="223">D2</text>
<text x="205.8" y="225.5">D3</text>
<text x="215.7" y="223">Q2</text>
<text x="215.7" y="225.5">Q3</text>
<text x="250" y="223.1">INVERTER</text>
<text x="291.2" y="223">COM5</text>
<text x="291.2" y="225.5">COM4</text>
<text x="312.5" y="223">D2</text>
<text x="312.5" y="225.5">D3</text>
<text x="322.4" y="223">Q2</text>
<text x="322.4" y="225.5">Q3</text>
<text x="340.4" y="223">AF7_Q2</text>
<text x="340.4" y="225.5">AF7_Q3</text>
<text x="378.7" y="223">A[14:12]=5</text>
<text x="405" y="226.9">NAND_2</text>
<text x="418" y="225.5">K98</text>
<text x="464.9" y="223">L117</text>
<text x="130.7" y="233.2">CPU_D1_IN</text>
<text x="205.8" y="228.1">D4</text>
<text x="205.8" y="230.6">D5</text>
<text x="205.8" y="233.2">D6</text>
<text x="215.7" y="228.1">Q4</text>
<text x="215.7" y="230.6">Q5</text>
<text x="215.7" y="233.2">Q6</text>
<text x="269.3" y="233.2">AE28</text>
<text x="291.2" y="228.1">COM3</text>
<text x="291.2" y="230.6">COM2</text>
<text x="291.2" y="233.2">COM1</text>
<text x="312.5" y="228.1">D4</text>
<text x="312.5" y="230.6">D5</text>
<text x="312.5" y="233.2">D6</text>
<text x="322.4" y="228.1">Q4</text>
<text x="322.4" y="230.6">Q5</text>
<text x="322.4" y="233.2">Q6</text>
<text x="340.4" y="228.1">AF7_Q4</text>
<text x="340.4" y="230.6">AF7_Q5</text>
<text x="340.4" y="233.2">AF7_Q6</text>
<text x="435.5" y="229.5">NOR_2</text>
<text x="10.3" y="238.2">AE11</text>
<text x="156.1" y="238.4">INVERTER</text>
<text x="205.8" y="235.7">D7</text>
<text x="215.7" y="235.7">Q7</text>
<text x="250" y="238.4">INVERTER</text>
<text x="290.5" y="238.2">COM-1</text>
<text x="291.2" y="235.7">COM0</text>
<text x="312.5" y="235.7">D7</text>
<text x="312.5" y="238.2">D8</text>
<text x="322.4" y="235.7">Q7</text>
<text x="322.4" y="238.2">Q8</text>
<text x="340.4" y="235.7">AF7_Q7</text>
<text x="340.4" y="238.2">AF7_Q8</text>
<text x="29.1" y="242.2">NAND_2</text>
<text x="187.1" y="240.8">L82</text>
<text x="204.3" y="244.7">LAT8</text>
<text x="205.8" y="240.8">LE</text>
<text x="290.5" y="240.8">COM-2</text>
<text x="292.6" y="245.9">L56?</text>
<text x="312.5" y="245.9">LE</text>
<text x="312.5" y="240.8">D9</text>
<text x="322.4" y="240.8">Q9</text>
<text x="340.4" y="240.8">AF7_Q9</text>
<text x="503" y="245.9">AE11</text>
<text x="68.6" y="250.9">COM-1</text>
<text x="130.7" y="248.4">CPU_D2_IN</text>
<text x="269.3" y="248.4">AE29</text>
<text x="311" y="249.8">LAT10</text>
<text x="407.6" y="250.9">CPU_D0_IN</text>
<text x="434.4" y="250.9">D0</text>
<text x="444.3" y="250.9">Q0</text>
<text x="156.1" y="253.6">INVERTER</text>
<text x="250" y="253.6">INVERTER</text>
<text x="407.6" y="253.5">CPU_D1_IN</text>
<text x="434.4" y="253.5">D1</text>
<text x="444.3" y="256">Q1</text>
<text x="444.3" y="253.5">Q0</text>
<text x="473.6" y="252.3">NAND_2</text>
<text x="49.4" y="258.7">TRIBUF</text>
<text x="130.7" y="263.6">CPU_D3_IN</text>
<text x="269.3" y="263.6">AF19</text>
<text x="415.7" y="258.6">L29</text>
<text x="432.9" y="262.5">LAT2</text>
<text x="434.4" y="258.6">LE</text>
<text x="444.3" y="258.6">Q1</text>
<text x="156.1" y="268.9">INVERTER</text>
<text x="250" y="268.9">INVERTER</text>
<text x="68.6" y="273.8">COM0</text>
<text x="79.9" y="273.8">CPU_D0_IN</text>
<text x="124.5" y="273.8">COM1</text>
<text x="473.6" y="270.1">NAND_2</text>
<text x="49.4" y="281.6">TRIBUF</text>
<text x="79.9" y="278.9">CPU_D1_IN</text>
<text x="124.5" y="278.9">COM2CPU_D4_IN</text>
<text x="269.3" y="278.9">AF20</text>
<text x="79.9" y="284">CPU_D2_IN</text>
<text x="124.5" y="284">COM3</text>
<text x="156.1" y="284.1">INVERTER</text>
<text x="250" y="284.1">INVERTER</text>
<text x="473.6" y="287.9">NAND_2</text>
<text x="79.9" y="289">CPU_D3_IN</text>
<text x="124.5" y="289">COM4</text>
<text x="79.9" y="294.1">CPU_D4_IN</text>
<text x="79.9" y="299.2">CPU_D5_IN</text>
<text x="124.5" y="294.1">COM5CPU_D5_IN</text>
<text x="124.5" y="299.2">COM6</text>
<text x="156.1" y="299.3">INVERTER</text>
<text x="250" y="299.3">INVERTER</text>
<text x="269.3" y="294.1">AF21</text>
<text x="503" y="299.2">AE14</text>
<text x="79.9" y="304.3">CPU_D6_IN</text>
<text x="124.5" y="304.3">COM7</text>
<text x="473.6" y="305.7">NAND_2</text>
<text x="130.7" y="309.4">CPU_D6_IN</text>
<text x="269.3" y="309.4">AF22</text>
<text x="372" y="311.9">CPU_D0_IN</text>
<text x="105.3" y="312">TRIBUF7N</text>
<text x="156.1" y="314.6">INVERTER</text>
<text x="250" y="314.6">INVERTER</text>
<text x="397.4" y="317.1">INVERTER</text>
<text x="130.7" y="324.6">CPU_D7_IN</text>
<text x="156.1" y="329.8">INVERTER</text>
<text x="250" y="329.8">INVERTER</text>
<text x="269.3" y="324.6">AE30</text>
<text x="372" y="327.1">CPU_D1_IN</text>
<text x="434.4" y="324.6">D0</text>
<text x="434.4" y="327.1">D1</text>
<text x="444.3" y="324.6">Q0</text>
<text x="444.3" y="329.7">Q1</text>
<text x="444.3" y="327.1">Q0</text>
<text x="462.3" y="324.6">AE17_Q0</text>
<text x="462.3" y="327.1">AE17_NQ0</text>
<text x="462.3" y="329.7">AE17_Q1</text>
<text x="397.4" y="332.4">INVERTER</text>
<text x="409.8" y="334.8">5130_WR</text>
<text x="415.2" y="332.2">AE3</text>
<text x="434.4" y="332.2">RST</text>
<text x="434.4" y="334.8">LE</text>
<text x="444.3" y="332.2">Q1</text>
<text x="462.3" y="332.2">AE17_NQ1</text>
<text x="432.9" y="338.7">LAT2R</text>
<text x="444.6" y="359.1">TITLE:</text>
<text x="508.1" y="359.1">DATE:</text>
<text x="508.1" y="369.2">PAGE:</text>
<text x="444.6" y="375.6">BY:</text>
<text x="452.2" y="375.6">Sean Gonsalves</text>
<text x="490.3" y="375.6">REV:</text>
<text x="497.9" y="375.6">Prelim</text>
</g>
</svg>
